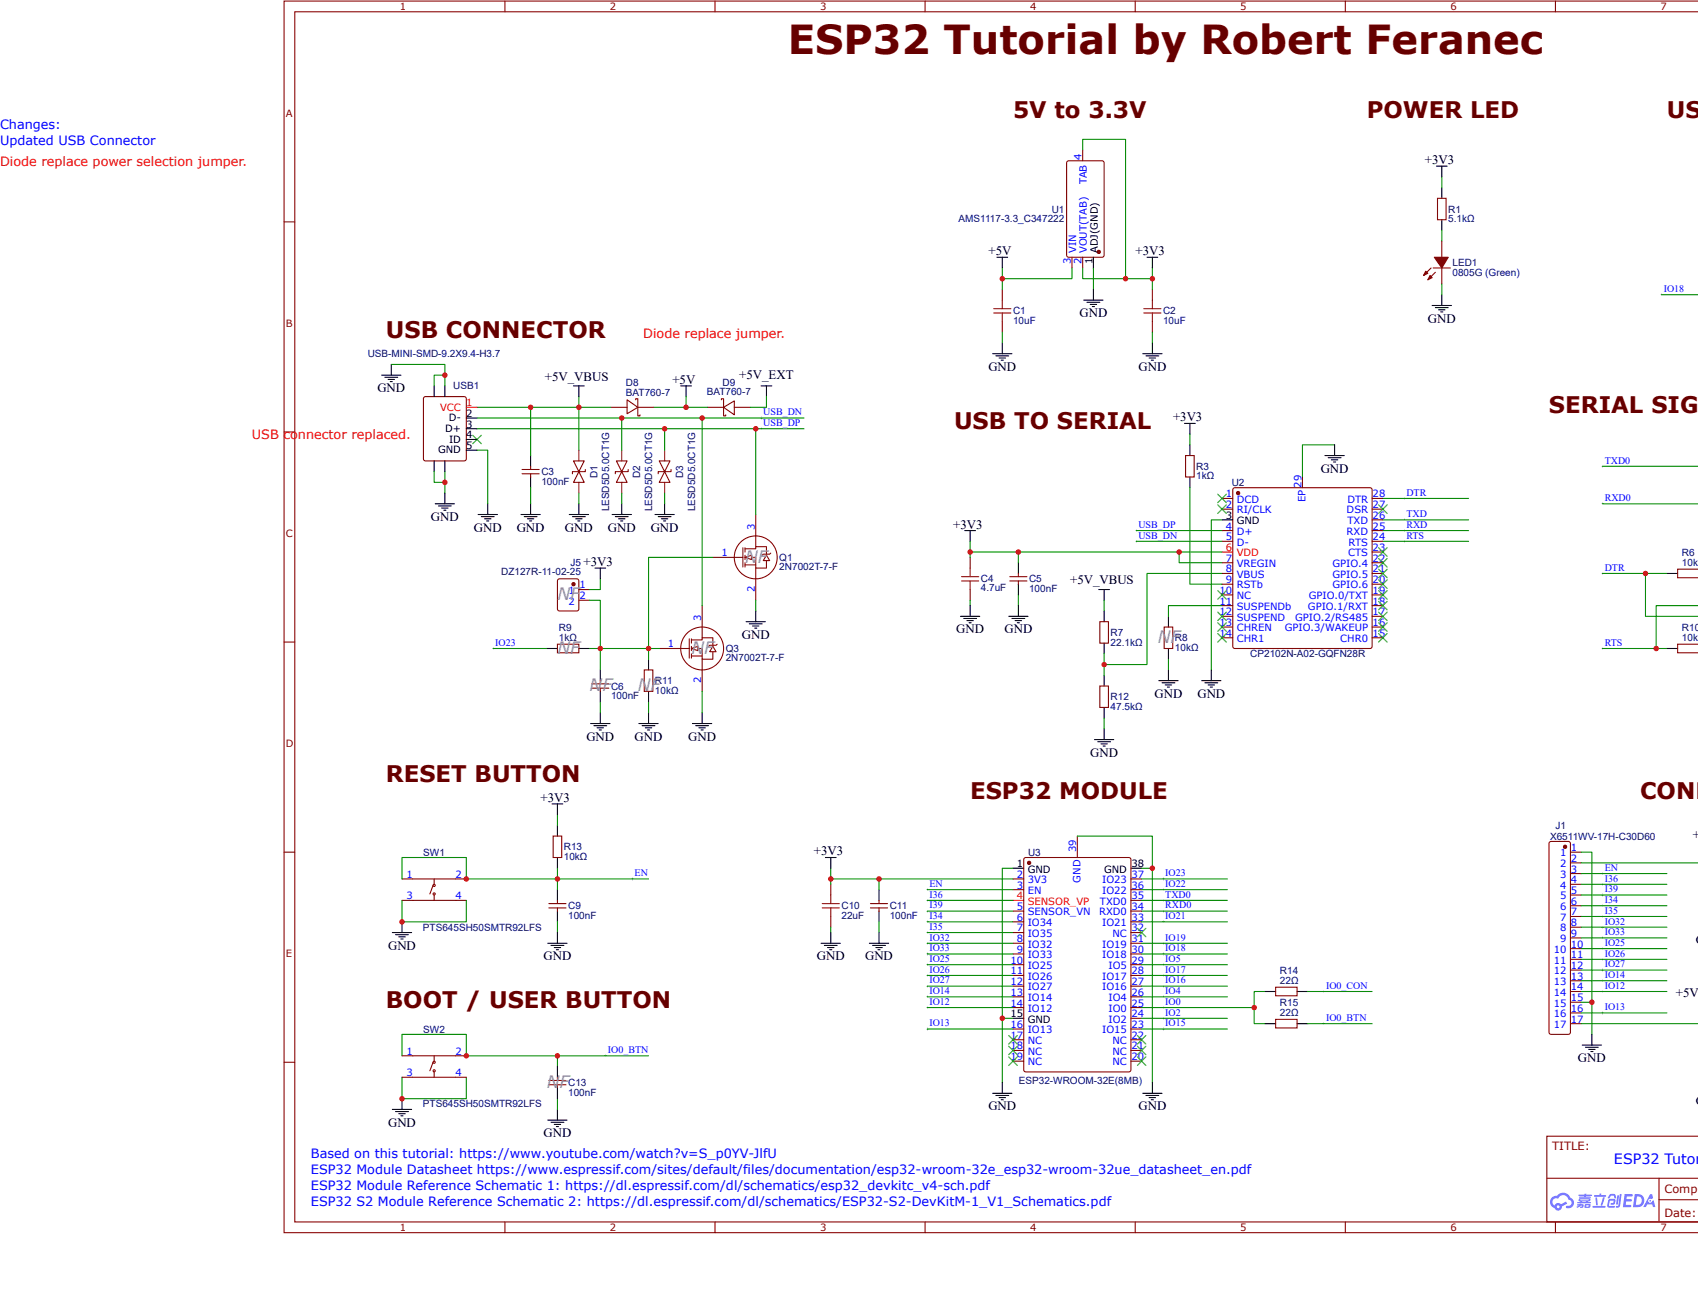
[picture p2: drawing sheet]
<svg xmlns="http://www.w3.org/2000/svg" width="279mm" height="216mm" viewBox="0 0 279 216" stroke-linecap="round" stroke-linejoin="round" font-family="sans-serif">
<g fill="none" stroke="#800" stroke-width=".18">
<path d="M83.1 .2v1.7M117.7 .2v1.7M152.2 .2v1.7M186.8 .2v1.7M221.4 .2v1.7M255.9 .2v1.7M279.4 1.9h-230.9v199.2h230.9h-24.9v-14.1h24.9M279.4 .2h-232.7v202.6h232.7M46.7 36.5h1.8M46.7 71.1h1.8M46.7 105.7h1.8M46.7 140.2h1.8"/>
<path d="M46.7 174.8h1.8M254.5 193.9h24.9M273 197.4h6.4M273 193.9v7.1M83.1 201.1v1.7M117.7 201.1v1.7M152.2 201.1v1.7M186.8 201.1v1.7M221.4 201.1v1.7M255.9 201.1v1.7"/>
</g>
<g fill="#58f">
<path d="M267.3 196.5l1.3 .1 .1 .1-.2 .2h-.8l-.1 .4h.8l.1 .2-.2 .2h-.7l-.1 .6h.7h.2v.3h-1.4z"/>
<path d="M271.5 196.5h.4l.1 .7-.3 .1a.34 .34 0 0 0-.5 .1 .34 .34 0 0 0 .2 .5 .34 .34 0 0 0 .5-.3l.2-.1 .3 1.1h-.4l-.1-.4h-.8l-.3 .4h-.4z"/>
<path d="M266.1 196.7h.3l-.2 1.4-.1 .1-.2-.1z"/>
<path d="M266.5 196.5h.3l-.2 1.9a.4 .4 0 0 1-.3 .3 .4 .4 0 0 1-.4-.1l.4-.2z"/>
<path d="M264.9 196.6l.3-.1h.5l.2 .6-.2 .1-.2-.5-.5 .1a.37 .37 0 0 1-.4 .4l-.1-.1z"/>
<path d="M264.7 197.4l.9-.1a.53 .53 0 0 1 .2 .7 .53 .53 0 0 1-.7 .2l-.1-.1 .1-.1 .4-.1v-.3h-.6l-.2 .8 1 .1v.2h-.9l-.3-.1v-.2z"/>
<path d="M262.1 198.4h2l.1 .2-.2 .1h-1.9z"/>
<path d="M263.8 197h.3a1.99 1.99 0 0 1-.6 1.4l-.1-.1z"/>
<path d="M262.5 197.1h.3l.1 1.1-.1 .2-.2-.1z"/>
<path d="M262.3 196.7h.9v-.3h.3v.3h.7l.1 .1-.2 .1h-1.7z"/>
<path d="M259.5 198.2h.4l.1-.1 .4 .1a.34 .34 0 0 1 .1 .5l-.5 .1v-.2l.3-.1v-.1h-.2l-.6 .4-.1-.2 .4-.2h-.3z"/>
<path d="M259.8 196.6h.9v-.1l.3-.1v.2h.9l.1 .1-1 .1v.1h.7l.1 .1-.1 .1h-1.8v-.2h.8v-.1h-.9z"/>
<path d="M269 196.5l-.3 2.2h.7a1.08 1.08 0 0 0 1.2-1.1 1.08 1.08 0 0 0-1.3-1.1zM269.3 196.9a.72 .72 0 0 1 .8 .8 .72 .72 0 0 1-.9 .6z"/>
<path d="M259.8 197.2v.4l.2 .1 .1 .1h-.6l.1 .2h2.2l-.1-.2h-.4l.1-.1a.32 .32 0 0 0 .3-.5zM260.1 197.4h1.3l-.1 .1h-1.2zM260.3 197.7h.7l-.1 .1h-.5z"/>
<path d="M260.8 198.2l-.1 .5 .7 .1a.41 .41 0 0 0 .3-.6zM261 198.3h.4v.3h-.4z"/>
<path d="M255.3 197.1a1.02 1.02 0 0 0 .5 1.7 .62 .62 0 0 0 .7 .4 .62 .62 0 0 0 .5-.7l.9-.4-.2-.4-.8 .5-.2-.1a.62 .62 0 0 0-.9 .3 .63 .63 0 0 1-.3-.9 .63 .63 0 0 1 .9-.2 .9 .9 0 0 1 .9-.6 .9 .9 0 0 1 .8 .7 .52 .52 0 0 1 .5 .7 .52 .52 0 0 1-.8 .3l-.1 .2a.83 .83 0 0 0 1 .1 .83 .83 0 0 0 .3-1l-.2-.3-.4-.3a1.32 1.32 0 0 0-2.3-.3h-.3zM256.1 198.6a.25 .25 0 0 1 .5 0 .25 .25 0 0 1-.5 0z"/>
<circle cx="271.5" cy="197.6" r=".13"/>
</g>
<g fill="none" stroke="#800" stroke-width=".18">
<path d="M177.3 137.6v3.5M166.7 144.6h1.8M166.7 146.4h1.8M166.7 149.9h1.8M166.7 151.7h1.8M166.7 153.5h1.8M166.7 155.2h1.8M166.7 157h1.8M166.7 158.7h1.8M186.1 144.6h1.8M186.1 146.4h1.8M186.1 148.2h1.8"/>
<path d="M186.1 149.9h1.8M186.1 151.7h1.8M186.1 153.5h1.8M186.1 155.2h1.8M186.1 157h1.8M186.1 158.7h1.8M166.7 160.5h1.8M166.7 162.3h1.8M166.7 164h1.8M166.7 165.8h1.8M166.7 169.3h1.8M166.7 171.1h1.8"/>
<path d="M166.7 172.9h1.8M166.7 174.6h1.8M186.1 160.5h1.8M186.1 162.3h1.8M186.1 164h1.8M186.1 165.8h1.8M186.1 167.6h1.8M186.1 169.3h1.8M186.1 171.1h1.8M186.1 172.9h1.8M186.1 174.6h1.8"/>
</g>
<path d="M166.7 142.9h1.8M186.1 142.9h1.8M166.7 167.6h1.8" fill="none" stroke="#000" stroke-width=".18"/>
<path d="M166.7 148.2h1.8" fill="none" stroke="#f00" stroke-width=".18"/>
<circle cx="169.3" cy="142" r=".26" fill="#800"/>
<g fill="none" stroke="#800" stroke-width=".18">
<path d="M203 80.4l.2-.1h22.2l.3 .1 .1 .2v25.8l-.1 .2-.3 .1h-22.2l-.2-.1-.2-.2v-25.8zM168.6 141.2l.2-.1h16.9l.4 .2v34.7l-.2 .4h-17.1l-.3-.2v-34.7z"/>
<circle cx="169.3" cy="142" r=".26"/>
</g>
<circle cx="203.7" cy="81.1" r=".26" fill="#800"/>
<g fill="none" stroke="#800" stroke-width=".18">
<path d="M175.6 26.6l.3-.1h5.4l.4 .2v15.3l-.2 .3h-5.6l-.4-.2v-15.3zM214.3 78.5v1.8M201.1 82h1.7M201.1 83.8h1.7M201.1 87.3h1.7M201.1 89.1h1.7M201.1 92.6h1.7M201.1 94.4h1.7M201.1 96.1h1.7M201.1 97.9h1.7M201.1 99.7h1.7M225.8 82h1.7"/>
<path d="M225.8 83.8h1.7M225.8 87.3h1.7M225.8 89.1h1.7M225.8 92.6h1.7M225.8 94.4h1.7M225.8 96.1h1.7M225.8 97.9h1.7M225.8 99.7h1.7M225.8 90.8h1.7M225.8 85.5h1.7M201.1 101.4h1.7M201.1 103.2h1.7"/>
<path d="M201.1 105h1.7M225.8 101.4h1.7M225.8 103.2h1.7M225.8 105h1.7"/>
<circle cx="203.7" cy="81.1" r=".26"/>
</g>
<path d="M201.1 85.5h1.7" fill="none" stroke="#000" stroke-width=".18"/>
<path d="M201.1 90.8h1.7" fill="none" stroke="#f00" stroke-width=".18"/>
<circle cx="180.8" cy="41.5" r=".26" fill="#800"/>
<g fill="none" stroke="#800" stroke-width=".18">
<path d="M178.2 24.7v1.8M236.5 32.6h1.4v3.6h-1.4zM164.9 47.6v1.8M164.9 52.9v1.8M176.4 42.3v1.8M178.2 42.3v1.8M189.6 47.6v1.8M189.6 52.9v1.8M94.4 75.8h1.7l-.9 1.8zM95.2 77.6l.9 1.8h-1.7zM96.3 77.3v.3h-2.1v.4M101.4 75.8h1.8l-.9 1.8z"/>
<path d="M102.3 77.6l.9 1.8h-1.8zM103.4 77.3v.3h-2.2v.4M108.5 75.8h1.7l-.8 1.8zM109.4 77.6l.8 1.8h-1.7zM110.4 77.3v.3h-2.1v.4M195.1 75h1.4v3.5h-1.4zM159.6 91.7v1.8M159.6 97v1.8M166.2 95.6h2.8M166.2 94.9h2.8M167.6 94.4v.5M167.6 95.6v.5"/>
<path d="M279.4 93.7h-3.4v1.4h3.4M181 102.3h1.4v3.5h-1.4zM181 112.9h1.4v3.5h-1.4zM191.6 103.2h1.4v3.5h-1.4zM279.4 106h-3.4v1.4h3.4M91 137.6h1.4v3.5h-1.4zM66.1 148.2h10.6M66.1 144.6h10.6M71.3 145.7l-.6 1.4M71.4 144.6v.9M71.4 147.3v.9M90.3 149.4h2.8"/>
<path d="M90.3 148.7h2.8M91.7 148.2v.5M91.7 149.4v.5M136.7 145.5v1.8M136.7 150.8v1.8M143.2 149.4h2.8M143.2 148.7h2.8M144.6 148.2v.5M144.6 149.4v.5"/>
<circle cx="180.8" cy="41.5" r=".26"/>
<circle cx="71.4" cy="147.1" r=".18"/>
<circle cx="71.4" cy="145.7" r=".18"/>
</g>
<g fill="none" stroke="#000" stroke-width=".18">
<path d="M237.2 30.9v1.7M237.2 36.2v1.7M179.9 42.3v1.8M195.8 73.2v1.8M195.8 78.5v1.8M167.6 92.6v1.8M167.6 96.1v1.8M274.3 94.4h1.7M181.7 100.5v1.8M181.7 105.8v1.8M181.7 111.1v1.8M181.7 116.4v1.8"/>
<path d="M192.3 101.4v1.8M192.3 106.7v1.8M274.3 106.7h1.7M91.7 135.8v1.8M91.7 141.1v1.8M91.7 146.4v1.8M91.7 149.9v1.8M144.6 146.4v1.8M144.6 149.9v1.8"/>
</g>
<path d="M95.2 74.1v1.7M95.2 79.4v1.7M102.3 74.1v1.7M102.3 79.4v1.7M109.4 74.1v1.7M109.4 79.4v1.7" fill="none" stroke="#8d2323" stroke-width=".18"/>
<g fill="none" stroke="#a00000" stroke-width=".18">
<path d="M163.5 51.5h2.8M163.5 50.8h2.8M164.9 49.4v1.4M164.9 51.5v1.4M188.2 51.5h2.8M188.2 50.8h2.8M189.6 49.4v1.4M189.6 51.5v1.4M158.2 95.6h2.8M158.2 94.9h2.8M159.6 93.5v1.4M159.6 95.6v1.4"/>
<path d="M135.3 149.4h2.8M135.3 148.7h2.8M136.7 147.3v1.4M136.7 149.4v1.4"/>
</g>
<path d="M235.3 45.3l.4 .4-.8 .3z" fill="#800"/>
<path d="M235.3 45.3l.4 .4-.8 .3z" fill="none" stroke="#800" stroke-width=".18"/>
<path d="M234.6 44.6l.3 .4-.7 .3z" fill="#800"/>
<path d="M237.2 39.7v2.6M234.6 44.6l.3 .4-.7 .3zM235.5 44.1l-1.3 1.2M235.8 44.1h2.9M236.2 44.8l-1.3 1.2M237.2 44.1v2.6" fill="none" stroke="#800" stroke-width=".18"/>
<path d="M236 42.3h2.3l-1.1 1.8z" fill="#800"/>
<g fill="none" stroke="#800" stroke-width=".18">
<path d="M236 42.3h2.3l-1.1 1.8zM85.9 78h2.8M85.9 77.3h2.8M87.3 76.7v.6M87.3 78v.5M255 138.6l.2-.1h2.9l.3 .2v31.2l-.3 .3h-2.9l-.3-.3v-31.1zM66.1 177.3h10.6M66.1 173.7h10.6M71.3 174.8l-.6 1.4M71.4 173.7v.9M71.4 176.4v.9M90.3 178.5h2.8"/>
<path d="M90.3 177.8h2.8M91.7 177.3v.5M91.7 178.5v.5M209.9 162.5h3.5v1.4h-3.5zM209.9 167.7h3.5v1.5h-3.5z"/>
<circle cx="71.4" cy="176.2" r=".18"/>
<circle cx="71.4" cy="174.8" r=".18"/>
</g>
<g fill="none" stroke="#080" stroke-width=".18">
<path d="M178.2 24.7v-1.8h7v23M237.2 29.1v1.8M237.2 37.9v1.8M164.9 44.1v1.8h11.5v-1.8M164.9 45.9v1.7M164.9 54.7v1.7M178.2 44.1v1.8h11.4v-1.8M179.9 44.1v3.5M189.6 45.9v1.7M189.6 54.7v1.7M237.2 46.7v1.8M73.2 77.6v3.5"/>
<path d="M78.5 67h16.7v7.1M78.5 74.1h1.8v8.8M78.5 68.8h53.8M78.5 70.6h53.8M87.3 67v8M95.2 65.3v1.7M102.3 68.8v5.3M109.4 70.6v3.5M195.8 71.4v1.8M219.6 73.2h-5.3v5.3M263.7 76.7h15.7M87.3 80.3v2.6"/>
<path d="M95.2 81.1v1.8M102.3 81.1v1.8M109.4 81.1v1.8M159.6 89.1v1.7M159.6 98.8v.9M167.6 90.8v1.8M167.6 97.9v1.8M181.7 98.8v1.7M187 89.1h14.1M187 87.3h14.1M194 90.8v1.8h7.1M195.8 80.3v15.8h5.3"/>
<path d="M201.1 85.5h-1.8v24.7M201.1 99.7h-8.8v1.7M201.1 94.4h-12.4v15h-7M201.1 90.8h-41.5v.9M227.5 89.1h14.2M227.5 87.3h14.2M227.5 82h14.2M227.5 85.5h14.2M263.7 94.4h7.1M263.7 82.9h15.7M274.3 94.4h-3.5v7h8.6M279.4 99.7h-6.9v7h1.8"/>
<path d="M181.7 107.6v3.5M181.7 118.2v1.7M192.3 108.5v1.7M263.7 106.7h8.8M91.7 134.1v1.7M177.3 137.6h12.3v5.3M66.1 144.6v-3.5h10.6v3.5h30M66.1 148.2v3.5h10.6v-3.5M91.7 142.9v3.5M91.7 151.7v1.8M136.7 142.9v1.7M136.7 152.6v.9"/>
<path d="M144.6 144.6v1.8M144.6 151.7v1.8M152.6 146.4h14.1M152.6 148.2h14.1M152.6 149.9h14.1M152.6 151.7h14.1M152.6 158.7h14.1M152.6 157h14.1M152.6 155.2h14.1M152.6 153.5h14.1M166.7 144.6h-30v.9M166.7 142.9h-1.8v35.3"/>
<path d="M187.9 142.9h1.7v35.3M187.9 146.4h14.1M187.9 148.2h14.1M187.9 149.9h14.1M187.9 151.7h14.1M187.9 158.7h14.1M187.9 157h14.1M187.9 155.2h14.1M187.9 144.6h14.1M66.1 177.3v3.5h10.6v-3.5M66.1 173.7v-3.5h10.6v3.5h30M91.7 173.7v1.8"/>
<path d="M152.6 165.8h14.1M152.6 164h14.1M152.6 162.3h14.1M152.6 160.5h14.1M152.6 169.3h14.1M164.9 167.6h1.8M187.9 167.6h14.1M187.9 165.8h18.5M187.9 164h14.1M187.9 162.3h14.1M187.9 160.5h14.1M187.9 169.3h14.1"/>
<path d="M208.1 163.2h-1.7v5.3h1.7M215.2 163.2h10.6M215.2 168.5h10.6M91.7 180.8v1.8"/>
</g>
<g fill="none" stroke="#000" stroke-width=".18">
<path d="M236.4 27.3h1.7M237.2 27.3v1.8M64.4 60v1.7M163.3 58.2h3.2M163.9 58.6h2.1M164 42.3h1.8M164.4 58.9h1.1M164.7 59.3h.4M164.9 42.3v1.8M164.9 56.4v1.8M178.3 49.4h3.2M178.9 49.7h2.1"/>
<path d="M179.4 50.1h1M179.7 50.4h.4M179.9 47.6v1.8M188 58.2h3.2M188.6 58.6h2.1M188.7 42.3h1.8M189.1 58.9h1M189.4 59.3h.4M189.6 42.3v1.8M189.6 56.4v1.8M235.7 50.3h3.1M236.2 50.6h2.1"/>
<path d="M236.7 51h1.1M237.1 51.3h.3M237.2 48.5v1.8M62.8 61.7h3.2M63.3 62.1h2.1M63.9 62.4h1M64.2 62.8h.4M87.3 75v1.7M87.3 78.5v1.8M94.4 63.5h1.7M95.2 63.5v1.8M194.9 69.7h1.8"/>
<path d="M195.8 69.7v1.7M218 75h3.2M218.5 75.3h2.2M219.1 75.7h1M219.4 76h.4M219.6 73.2v1.8M71.6 82.9h3.2M72.1 83.3h2.2M72.7 83.6h1M73 84h.4M73.2 81.1v1.8M78.7 84.7h3.1"/>
<path d="M79.2 85h2.1M79.7 85.4h1.1M80.1 85.7h.3M80.3 82.9v1.8M85.7 84.7h3.2M86.3 85h2.1M86.8 85.4h1M87.1 85.7h.4M87.3 82.9v1.8M93.7 84.7h3.1M94.2 85h2.1M94.7 85.4h1.1"/>
<path d="M95.1 85.7h.3M95.2 82.9v1.8M100.7 84.7h3.2M101.2 85h2.2M101.8 85.4h1M102.1 85.7h.4M102.3 82.9v1.8M107.8 84.7h3.1M108.3 85h2.1M108.8 85.4h1.1M109.2 85.7h.3M109.4 82.9v1.8"/>
<path d="M158.7 87.3h1.8M159.6 87.3v1.8M159.6 99.7v1.7M167.6 99.7v1.7M180.8 97h1.8M181.7 97v1.8M158 101.4h3.2M158.6 101.8h2.1M159.1 102.1h1.1M159.5 102.5h.3M166 101.4h3.2M166.5 101.8h2.1"/>
<path d="M167 102.1h1.1M167.4 102.5h.3M181.7 119.9v1.8M190.7 112h3.2M191.2 112.4h2.1M191.7 112.7h1.1M192.1 113.1h.3M192.3 110.2v1.8M197.7 112h3.2M198.3 112.4h2.1M198.8 112.7h1M199.1 113.1h.4"/>
<path d="M199.3 110.2v1.8M90.8 132.3h1.8M91.7 132.3v1.8M180.1 121.7h3.2M180.6 122.1h2.1M181.2 122.4h1M181.5 122.8h.4M64.6 153.5h3.1M65.1 153.8h2.1M65.6 154.2h1.1M66 154.5h.3M66.1 151.7v1.8"/>
<path d="M90.1 155.2h3.2M90.7 155.6h2.1M91.2 155.9h1.1M91.5 156.3h.4M91.7 153.5v1.7M135.1 155.2h3.2M135.6 155.6h2.2M135.8 141.1h1.8M136.2 155.9h1M136.5 156.3h.4M136.7 141.1v1.8M136.7 153.5v1.7"/>
<path d="M143.1 155.2h3.1M143.6 155.6h2.1M144.1 155.9h1.1M144.5 156.3h.3M144.6 153.5v1.7M91.7 175.5v1.8M91.7 179v1.8M163.3 179.9h3.2M164.9 178.2v1.7M188 179.9h3.2M189.6 178.2v1.7M208.1 163.2h1.8"/>
<path d="M208.1 168.5h1.8M213.4 163.2h1.8M213.4 168.5h1.8M64.6 182.6h3.1M65.1 182.9h2.1M65.6 183.3h1.1M66 183.6h.3M66.1 180.8v1.8M90.1 184.3h3.2M90.7 184.7h2.1M91.2 185h1.1M91.5 185.4h.4"/>
<path d="M91.7 182.6v1.7M163.9 180.3h2.1M164.4 180.6h1.1M164.7 181h.4M188.6 180.3h2.1M189.1 180.6h1M189.4 181h.4"/>
</g>
<g fill="#000">
<path d="M125.2 70.4v.3zM125.1 70.6h.3z"/>
<path d="M125.2 68.6v.4zM125.1 68.8h.3z"/>
<path d="M263.7 76.6v.3zM263.5 76.7h.4z"/>
<path d="M187 87.1v.4zM186.8 87.3h.3z"/>
<path d="M187 88.9v.4zM186.8 89.1h.3z"/>
<path d="M231.1 81.8v.4zM230.9 82h.3z"/>
<path d="M231.1 85.4v.3zM230.9 85.5h.3z"/>
<path d="M231.1 87.1v.4zM230.9 87.3h.3z"/>
<path d="M231.1 88.9v.4zM230.9 89.1h.3z"/>
<path d="M263.7 94.2v.3zM263.5 94.4h.4z"/>
<path d="M263.7 82.7v.4zM263.5 82.9h.4z"/>
<path d="M263.7 106.5v.4zM263.5 106.7h.4z"/>
<path d="M104.1 144.5v.3zM103.9 144.6h.3z"/>
<path d="M152.6 146.2v.4zM152.4 146.4h.4z"/>
<path d="M152.6 158.6v.3zM152.4 158.7h.4z"/>
<path d="M152.6 155v.4zM152.4 155.2h.4z"/>
<path d="M152.6 156.8v.4zM152.4 157h.4z"/>
<path d="M152.6 151.5v.4zM152.4 151.7h.4z"/>
<path d="M152.6 153.3v.3zM152.4 153.5h.4z"/>
<path d="M152.6 148v.3zM152.4 148.2h.4z"/>
<path d="M152.6 149.8v.3zM152.4 149.9h.4z"/>
<path d="M191.4 156.8v.4zM191.2 157h.4z"/>
<path d="M191.4 155v.4zM191.2 155.2h.4z"/>
<path d="M191.4 151.5v.4zM191.2 151.7h.4z"/>
<path d="M191.4 146.2v.4zM191.2 146.4h.4z"/>
<path d="M191.4 144.5v.3zM191.2 144.6h.4z"/>
<path d="M191.4 158.6v.3zM191.2 158.7h.4z"/>
<path d="M191.4 148v.3zM191.2 148.2h.4z"/>
<path d="M191.4 149.8v.3zM191.2 149.9h.4z"/>
<path d="M99.7 173.6v.3zM99.5 173.7h.3z"/>
<path d="M152.6 165.6v.4zM152.4 165.8h.4z"/>
<path d="M152.6 169.2v.3zM152.4 169.3h.4z"/>
<path d="M152.6 163.9v.3zM152.4 164h.4z"/>
<path d="M152.6 160.3v.4zM152.4 160.5h.4z"/>
<path d="M152.6 162.1v.4zM152.4 162.3h.4z"/>
<path d="M191.4 169.2v.3zM191.2 169.3h.4z"/>
<path d="M191.4 162.1v.4zM191.2 162.3h.4z"/>
<path d="M191.4 160.3v.4zM191.2 160.5h.4z"/>
<path d="M191.4 165.6v.4zM191.2 165.8h.4z"/>
<path d="M191.4 167.4v.3zM191.2 167.6h.4z"/>
<path d="M191.4 163.9v.3zM191.2 164h.4z"/>
<path d="M217.8 163v.3zM217.7 163.2h.3z"/>
<path d="M217.8 168.3v.3zM217.7 168.5h.3z"/>
</g>
<circle cx="257.5" cy="139.3" r=".26" fill="#800"/>
<g fill="none" stroke="#800" stroke-width=".18">
<path d="M117.3 91.7h4.9M122.2 90.1v3.2M122.6 90.3h1.8v-.3h1.7v1.2M122.6 91.7h1.8v1.8h1.7v-1.2M122.6 93h1.8M122.6 90.1v.7M122.6 91.4v.7M122.6 92.6v.7M124.4 84.7v5.3M124.4 93.5v5.3M258.4 140.2h1.8M258.4 142h1.8"/>
<path d="M258.4 143.8h1.8M258.4 145.5h1.8M258.4 147.3h1.8M258.4 149h1.8M258.4 150.8h1.8M258.4 152.6h1.8M258.4 154.3h1.8M258.4 156.1h1.8M258.4 157.9h1.8M258.4 159.6h1.8M258.4 161.4h1.8M258.4 163.2h1.8"/>
<path d="M258.4 164.9h1.8M258.4 166.7h1.8M258.4 168.5h1.8"/>
<circle cx="124.4" cy="91.7" r="3.5"/>
<circle cx="257.5" cy="139.3" r=".26"/>
</g>
<g fill="#000">
<path d="M273.4 48.3v.4zM273.2 48.5h.4z"/>
<path d="M263.7 147.1v.4zM263.5 147.3h.4z"/>
<path d="M263.7 145.3v.4zM263.5 145.5h.4z"/>
<path d="M263.7 150.6v.4zM263.5 150.8h.4z"/>
<path d="M263.7 148.9v.3zM263.5 149h.4z"/>
<path d="M263.7 154.2v.3zM263.5 154.3h.4z"/>
<path d="M263.7 152.4v.4zM263.5 152.6h.4z"/>
<path d="M263.7 159.5v.3zM263.5 159.6h.4z"/>
<path d="M263.7 157.7v.3zM263.5 157.9h.4z"/>
<path d="M263.7 155.9v.4zM263.5 156.1h.4z"/>
<path d="M263.7 143.6v.3zM263.5 143.8h.4z"/>
<path d="M263.7 161.2v.4zM263.5 161.4h.4z"/>
<path d="M263.7 166.5v.4zM263.5 166.7h.4z"/>
<path d="M263.7 163v.3zM263.5 163.2h.4z"/>
</g>
<g fill="none" stroke="#080" stroke-width=".18">
<path d="M273.4 48.5h6M260.2 140.2h1.7v30M260.2 157.9h14.1M260.2 159.6h14.1M260.2 150.8h14.1M260.2 152.6h14.1M260.2 154.3h14.1M260.2 156.1h14.1M260.2 149h14.1M260.2 147.3h14.1M260.2 145.5h14.1M260.2 143.8h14.1"/>
<path d="M260.2 142h19.2M260.2 166.7h14.1M260.2 161.4h14.1M260.2 163.2h14.1M260.2 164.9h1.7M260.2 168.5h19.2"/>
</g>
<path d="M260.3 172h3.2M260.9 172.3h2.1M261.4 172.7h1.1M261.8 173h.3M261.9 170.2v1.8" fill="none" stroke="#000" stroke-width=".18"/>
<path d="M122.6 91.7l1-.3v.7z" fill="#fefefe"/>
<path d="M122.6 91.7l1-.3v.7z" fill="none" stroke="#800" stroke-width=".18"/>
<path d="M126.1 91.4l.5 .9h-1z" fill="#fefefe"/>
<g fill="none" stroke="#800" stroke-width=".18">
<path d="M115.5 99.7v5.3M126.1 91.4l.5 .9h-1zM126.8 91l-.2 .2h-1l-.2 .2M108.5 106.7h4.9M113.4 105.1v3.2M113.8 105.3h1.7v-.3h1.8v1.2M113.8 106.7h1.7v1.8h1.8v-1.3M113.8 107.9h1.7M113.8 105.1v.7M113.8 106.4v.7M113.8 107.6v.7M115.5 108.5v5.3"/>
<circle cx="115.5" cy="106.7" r="3.5"/>
</g>
<path d="M113.8 106.7l1-.3v.7z" fill="#fefefe"/>
<path d="M113.8 106.7l1-.3v.7z" fill="none" stroke="#800" stroke-width=".18"/>
<path d="M117.3 106.4l.5 .8h-1z" fill="#fefefe"/>
<path d="M91.8 95.4l.3-.2h2.8l.3 .2v4.8l-.1 .3h-3l-.3-.1-.1-4.8zM91.7 106h3.5v1.4h-3.5zM97.4 113.2h2.8M97.4 112.5h2.8M98.8 112v.5M98.8 113.2v.6M106 110.2h1.4v3.6h-1.4zM117.3 106.4l.5 .8h-1zM118 106l-.2 .2h-1l-.2 .2" fill="none" stroke="#800" stroke-width=".18"/>
<path d="M115.5 68.8v30.9M124.4 70.6v14.1M117.3 91.7h-10.6v15h1.8M124.4 98.8v1.7M81.1 106.7h8.9M97 106.7h1.8M98.8 115.5v1.8M106.7 108.5v-1.8h-7.9v3.5M106.7 115.5v1.8M115.5 113.8v3.5" fill="none" stroke="#080" stroke-width=".18"/>
<g fill="none" stroke="#000" stroke-width=".18">
<path d="M90 106.7h1.7M95.2 106.7h1.8M97.2 119.1h3.2M97.7 119.4h2.1M98.2 119.8h1.1M98.8 110.2v1.8M98.8 113.8v1.7M98.8 117.3v1.8M105.1 119.1h3.2M105.7 119.4h2.1M106.2 119.8h1M106.7 108.5v1.7"/>
<path d="M106.7 113.8v1.7M106.7 117.3v1.8M113.9 119.1h3.2M114.5 119.4h2.1M115 119.8h1.1M115.5 117.3v1.8M122.8 102.3h3.1M123.3 102.7h2.1M123.8 103h1.1M124.2 103.4h.3M124.4 100.5v1.8M98.6 120.1h.4"/>
<path d="M106.5 120.1h.4M115.4 120.1h.3"/>
</g>
<path d="M81.1 106.5v.4zM81 106.7h.3z" fill="#000"/>
<circle cx="94.4" cy="96.1" r=".26" fill="#800"/>
<g fill="none" stroke="#800" stroke-width=".18">
<path d="M69.8 65.4l.2-.1h6.4l.3 .1v10.1l-.1 .3h-6.6l-.3-.1v-10.1zM100.5 67h2.7M103.2 65.8l1.8 1.2-1.8 1.1zM104.6 65.8v-.2h.4v2.8h.3v-.1M105 67h2.6M116.4 67h2.7M118.7 65.8v-.2h.4v2.8h.3v-.1M119.1 67l1.7-1v2.3zM120.8 67h2.7M95.2 97h1.8M95.2 98.8h1.8"/>
<circle cx="94.4" cy="96.1" r=".26"/>
</g>
<path d="M64.4 60h8.8v3.5M71.4 77.6v1.8h1.8M73.2 61.7h-1.8v1.8M95.2 67h5.3M107.6 67h8.8M112.9 65.3v1.7M126.1 65.3v1.7h-2.6M97 98.8h1.8v7.9M98.8 95.2v1.8h-1.8" fill="none" stroke="#080" stroke-width=".18"/>
<g fill="none" stroke="#000" stroke-width=".18">
<path d="M71.4 63.5v1.8M71.4 75.8v1.8M73.2 63.5v1.8M73.2 75.8v1.8M76.7 68.8h1.8M76.7 70.6h1.8M76.7 72.3h1.8M76.7 74.1h1.8M112 63.5h1.8M112.9 63.5v1.8M125.2 63.5h1.8M126.1 63.5v1.8"/>
<path d="M97.9 93.5h1.8M98.8 93.5v1.7"/>
</g>
<g fill="#000">
<path d="M77.8 71.6l1.4 1.4zM79.2 71.6l-1.4 1.4z"/>
<path d="M200.4 81.3l1.4 1.4zM201.8 81.3l-1.4 1.4z"/>
<path d="M200.4 83.1l1.4 1.4zM201.8 83.1l-1.4 1.4z"/>
<path d="M200.4 97.2l1.4 1.4zM201.8 97.2l-1.4 1.4z"/>
<path d="M226.8 99l1.4 1.4zM228.2 99l-1.4 1.4z"/>
<path d="M226.8 97.2l1.4 1.4zM228.2 97.2l-1.4 1.4z"/>
<path d="M226.8 95.4l1.4 1.4zM228.2 95.4l-1.4 1.4z"/>
<path d="M226.8 93.7l1.4 1.4zM228.2 93.7l-1.4 1.4z"/>
<path d="M226.8 91.9l1.4 1.4zM228.2 91.9l-1.4 1.4z"/>
<path d="M226.8 90.1l1.4 1.4zM228.2 90.1l-1.4 1.4z"/>
<path d="M226.8 83.1l1.4 1.4zM228.2 83.1l-1.4 1.4z"/>
<path d="M200.4 100.7l1.4 1.4zM201.8 100.7l-1.4 1.4z"/>
<path d="M200.4 102.5l1.4 1.4zM201.8 102.5l-1.4 1.4z"/>
<path d="M200.4 104.2l1.4 1.5zM201.8 104.2l-1.4 1.5z"/>
<path d="M226.8 104.2l1.4 1.5zM228.2 104.2l-1.4 1.5z"/>
<path d="M226.8 102.5l1.4 1.4zM228.2 102.5l-1.4 1.4z"/>
<path d="M226.8 100.7l1.4 1.4zM228.2 100.7l-1.4 1.4z"/>
<path d="M187.1 152.8l1.5 1.4zM188.6 152.8l-1.5 1.4z"/>
<path d="M166 170.4l1.4 1.4zM167.4 170.4l-1.4 1.4z"/>
<path d="M166 172.2l1.4 1.4zM167.4 172.2l-1.4 1.4z"/>
<path d="M166 173.9l1.4 1.4zM167.4 173.9l-1.4 1.4z"/>
<path d="M187.1 173.9l1.5 1.4zM188.6 173.9l-1.5 1.4z"/>
<path d="M187.1 172.2l1.5 1.4zM188.6 172.2l-1.5 1.4z"/>
<path d="M187.1 170.4l1.5 1.4zM188.6 170.4l-1.5 1.4z"/>
</g>
<g fill="none" stroke="#3c3" stroke-width=".18">
<path d="M77.8 71.6l1.4 1.4M79.2 71.6l-1.4 1.4M200.4 81.3l1.4 1.4M200.4 83.1l1.4 1.4M200.4 97.2l1.4 1.4M201.8 81.3l-1.4 1.4M201.8 83.1l-1.4 1.4M201.8 97.2l-1.4 1.4M226.8 99l1.4 1.4M226.8 97.2l1.4 1.4M226.8 95.4l1.4 1.4M226.8 93.7l1.4 1.4"/>
<path d="M226.8 91.9l1.4 1.4M226.8 90.1l1.4 1.4M226.8 83.1l1.4 1.4M228.2 99l-1.4 1.4M228.2 97.2l-1.4 1.4M228.2 95.4l-1.4 1.4M228.2 93.7l-1.4 1.4M228.2 91.9l-1.4 1.4M228.2 90.1l-1.4 1.4M228.2 83.1l-1.4 1.4M200.4 100.7l1.4 1.4M200.4 102.5l1.4 1.4"/>
<path d="M200.4 104.2l1.4 1.5M201.8 100.7l-1.4 1.4M201.8 102.5l-1.4 1.4M201.8 104.2l-1.4 1.5M226.8 104.2l1.4 1.5M226.8 102.5l1.4 1.4M226.8 100.7l1.4 1.4M228.2 104.2l-1.4 1.5M228.2 102.5l-1.4 1.4M228.2 100.7l-1.4 1.4M187.1 152.8l1.5 1.4M188.6 152.8l-1.5 1.4"/>
<path d="M166 170.4l1.4 1.4M166 172.2l1.4 1.4M166 173.9l1.4 1.4M167.4 170.4l-1.4 1.4M167.4 172.2l-1.4 1.4M167.4 173.9l-1.4 1.4M187.1 173.9l1.5 1.4M187.1 172.2l1.5 1.4M187.1 170.4l1.5 1.4M188.6 173.9l-1.5 1.4M188.6 172.2l-1.5 1.4M188.6 170.4l-1.5 1.4"/>
</g>
<path d="M76.7 67h1.8" fill="none" stroke="#f00" stroke-width=".18"/>
<g fill="#c00">
<circle cx="66.1" cy="151.7" r=".44"/>
<circle cx="76.7" cy="144.6" r=".44"/>
<circle cx="91.7" cy="144.6" r=".44"/>
<circle cx="91.7" cy="173.7" r=".44"/>
<circle cx="76.7" cy="173.7" r=".44"/>
<circle cx="66.1" cy="180.8" r=".44"/>
<circle cx="144.6" cy="144.6" r=".44"/>
<circle cx="136.7" cy="144.6" r=".44"/>
<circle cx="164.9" cy="167.6" r=".44"/>
<circle cx="189.6" cy="142.9" r=".44"/>
<circle cx="181.7" cy="109.4" r=".44"/>
<circle cx="167.6" cy="90.8" r=".44"/>
<circle cx="194" cy="90.8" r=".44"/>
<circle cx="159.6" cy="90.8" r=".44"/>
<circle cx="87.3" cy="67" r=".44"/>
<circle cx="102.3" cy="68.8" r=".44"/>
<circle cx="109.4" cy="70.6" r=".44"/>
<circle cx="270.8" cy="94.4" r=".44"/>
<circle cx="272.5" cy="106.7" r=".44"/>
<circle cx="164.9" cy="45.9" r=".44"/>
<circle cx="189.6" cy="45.9" r=".44"/>
<circle cx="185.2" cy="45.9" r=".44"/>
<circle cx="206.4" cy="165.8" r=".44"/>
<circle cx="261.9" cy="164.9" r=".44"/>
<circle cx="124.4" cy="70.6" r=".44"/>
<circle cx="115.5" cy="68.8" r=".44"/>
<circle cx="106.7" cy="106.7" r=".44"/>
<circle cx="98.8" cy="106.7" r=".44"/>
<circle cx="95.2" cy="67" r=".44"/>
<circle cx="112.9" cy="67" r=".44"/>
<circle cx="73.2" cy="79.4" r=".44"/>
<circle cx="73.2" cy="61.7" r=".44"/>
</g>
<text font-size="6.6" fill="#600" x="129.6" y="8.8">ESP32 Tutorial by Robert Feranec</text>
<g font-size="3.8" fill="#600">
<text x="166.7" y="19.4">5V to 3.3V</text>
<text x="224.9" y="19.4">POWER LED</text>
<text x="274.3" y="19.4">US</text>
<text x="63.5" y="55.6">USB CONNECTOR</text>
<text x="157" y="70.6">USB TO SERIAL</text>
<text x="254.9" y="67.9">SERIAL SIG</text>
<text x="63.5" y="128.8">RESET BUTTON</text>
<text x="159.6" y="131.4">ESP32 MODULE</text>
<text x="269.9" y="131.4">CONN</text>
<text x="63.5" y="165.8">BOOT / USER BUTTON</text>
</g>
<g font-size="2.8" fill="#999">
<text x="122.6" y="92.6">NF</text>
<text x="91.7" y="98.8">NF</text>
<text x="91.7" y="107.6">NF</text>
<text x="113.8" y="107.6">NF</text>
<text x="190.5" y="105.8">NF</text>
<text x="97" y="113.8">NF</text>
<text x="105" y="113.8">NF</text>
<text x="90" y="179">NF</text>
</g>
<text font-size="2.4" fill="#00f" x="265.6" y="191.5">ESP32 Tutor</text>
<g font-size="2.1" fill="#00f">
<text x="0" y="23.8">Updated USB Connector</text>
<text x="0" y="21.2">Changes:</text>
<text x="51.2" y="190.5">Based on this tutorial: https://www.youtube.com/watch?v=S_p0YV-JlfU</text>
<text x="51.2" y="193.1">ESP32 Module Datasheet https://www.espressif.com/sites/default/files/documentation/esp32-wroom-32e_esp32-wroom-32ue_datasheet_en.pdf</text>
<text x="51.2" y="195.8">ESP32 Module Reference Schematic 1: https://dl.espressif.com/dl/schematics/esp32_devkitc_v4-sch.pdf</text>
<text x="51.2" y="198.4">ESP32 S2 Module Reference Schematic 2: https://dl.espressif.com/dl/schematics/ESP32-S2-DevKitM-1_V1_Schematics.pdf</text>
</g>
<g font-size="2.1" fill="#f00">
<text x="0" y="27.3">Diode replace power selection jumper.</text>
<text x="105.8" y="55.6">Diode replace jumper.</text>
<text x="41.5" y="72.3">USB connector replaced.</text>
</g>
<g font-size="2.1">
<text x="234.5" y="27">+3V3</text>
<text x="162.7" y="42">+5V</text>
<text x="186.8" y="42">+3V3</text>
<text x="177.6" y="52.2">GND</text>
<text x="234.9" y="53.1">GND</text>
<text x="62.1" y="64.6">GND</text>
<text x="89.7" y="62.6">+5V_VBUS</text>
<text x="110.6" y="63.2">+5V</text>
<text x="121.6" y="62.4">+5V_EXT</text>
<text x="162.6" y="61">GND</text>
<text x="187.3" y="61">GND</text>
<text x="193" y="69.3">+3V3</text>
<text x="217.3" y="77.8">GND</text>
<text x="70.9" y="85.7">GND</text>
<text x="78" y="87.5">GND</text>
<text x="85" y="87.5">GND</text>
<text x="93" y="87.5">GND</text>
<text x="100" y="87.5">GND</text>
<text x="107.1" y="87.5">GND</text>
<text x="156.9" y="87">+3V3</text>
<text x="96" y="93.1">+3V3</text>
<text x="176.1" y="96.1">+5V_VBUS</text>
<text x="122.1" y="105.1">GND</text>
<text x="157.3" y="104.2">GND</text>
<text x="165.3" y="104.2">GND</text>
<text x="190" y="114.8">GND</text>
<text x="197" y="114.8">GND</text>
<text x="96.5" y="121.9">GND</text>
<text x="104.4" y="121.9">GND</text>
<text x="113.2" y="121.9">GND</text>
<text x="179.4" y="124.5">GND</text>
<text x="88.9" y="132">+3V3</text>
<text x="133.9" y="140.8">+3V3</text>
<text x="278.6" y="138.1">+</text>
<text x="279" y="155.4">G</text>
<text x="63.9" y="156.3">GND</text>
<text x="89.4" y="158">GND</text>
<text x="134.4" y="158">GND</text>
<text x="142.3" y="158">GND</text>
<text x="275.7" y="164.1">+5V</text>
<text x="259.6" y="174.8">GND</text>
<text x="63.9" y="185.4">GND</text>
<text x="162.6" y="182.7">GND</text>
<text x="187.3" y="182.7">GND</text>
<text x="279" y="181.9">G</text>
<text x="89.4" y="187.1">GND</text>
</g>
<g font-size="1.9" fill="#800">
<text x="255.4" y="189.3">TITLE:</text>
<text x="273.9" y="196.4">Comp</text>
<text x="273.9" y="200.2">Date:</text>
</g>
<g font-size="1.6" fill="#800">
<text x="65.8" y="1.7">1</text>
<text x="100.4" y="1.7">2</text>
<text x="134.9" y="1.7">3</text>
<text x="169.5" y="1.7">4</text>
<text x="204.1" y="1.7">5</text>
<text x="238.7" y="1.7">6</text>
<text x="273.2" y="1.7">7</text>
<text x="47" y="19.2">A</text>
<text x="47" y="53.8">B</text>
<text x="47" y="88.4">C</text>
<text x="47" y="122.9">D</text>
<text x="47" y="157.5">E</text>
<text x="65.8" y="202.6">1</text>
<text x="100.4" y="202.6">2</text>
<text x="134.9" y="202.6">3</text>
<text x="169.5" y="202.6">4</text>
<text x="204.1" y="202.6">5</text>
<text x="238.7" y="202.6">6</text>
<text x="273.2" y="202.6">7</text>
</g>
<g font-size="1.6" fill="#00f">
<text x="178" y="26.4" transform="rotate(-90 178 26.4)">4</text>
<text x="178.9" y="30.3" transform="rotate(-90 178.9 30.3)">TAB</text>
<text x="177.1" y="41.7" transform="rotate(-90 177.1 41.7)">VIN</text>
<text x="178.9" y="41.7" transform="rotate(-90 178.9 41.7)">VOUT(TAB)</text>
<text x="176.2" y="43.5" transform="rotate(-90 176.2 43.5)">3</text>
<text x="178" y="43.5" transform="rotate(-90 178 43.5)">2</text>
<text x="273.8" y="48.1">IO18</text>
<text x="125.6" y="70.1">USB_DP</text>
<text x="125.6" y="68.4">USB_DN</text>
<text x="264.1" y="76.3">TXD0</text>
<text x="201.7" y="81.8">1</text>
<text x="201.7" y="83.6">2</text>
<text x="203.5" y="82.7">DCD</text>
<text x="214.1" y="80.3" transform="rotate(-90 214.1 80.3)">29</text>
<text x="214.8" y="82.6" transform="rotate(-90 214.8 82.6)">EP</text>
<text x="221.7" y="82.7">DTR</text>
<text x="225.9" y="83.6">27</text>
<text x="225.9" y="81.8">28</text>
<text x="231.4" y="81.6">DTR</text>
<text x="264.1" y="82.5">RXD0</text>
<text x="124.2" y="87.1" transform="rotate(-90 124.2 87.1)">3</text>
<text x="187.3" y="86.9">USB_DP</text>
<text x="187.3" y="88.6">USB_DN</text>
<text x="201.7" y="87.1">4</text>
<text x="201.7" y="88.9">5</text>
<text x="203.5" y="84.5">RI/CLK</text>
<text x="203.5" y="88">D+</text>
<text x="203.5" y="89.8">D-</text>
<text x="221.6" y="88">RXD</text>
<text x="221.6" y="84.5">DSR</text>
<text x="221.7" y="86.3">TXD</text>
<text x="221.9" y="89.8">RTS</text>
<text x="225.9" y="88.9">24</text>
<text x="225.9" y="87.1">25</text>
<text x="225.9" y="85.4">26</text>
<text x="231.4" y="85.1">TXD</text>
<text x="231.4" y="86.9">RXD</text>
<text x="231.4" y="88.6">RTS</text>
<text x="118.7" y="91.5">1</text>
<text x="201.7" y="92.4">7</text>
<text x="201.7" y="94.2">8</text>
<text x="201.7" y="96">9</text>
<text x="203.5" y="93.3">VREGIN</text>
<text x="203.5" y="95.1">VBUS</text>
<text x="219.2" y="95.1">GPIO.5</text>
<text x="219.2" y="93.3">GPIO.4</text>
<text x="221.8" y="91.5">CTS</text>
<text x="225.9" y="96">20</text>
<text x="225.9" y="94.2">21</text>
<text x="225.9" y="92.4">22</text>
<text x="225.9" y="90.7">23</text>
<text x="264.1" y="93.9">DTR</text>
<text x="93.5" y="97.7">1</text>
<text x="93.5" y="99.5">2</text>
<text x="95.3" y="96.8">1</text>
<text x="95.3" y="98.6">2</text>
<text x="124.2" y="97.4" transform="rotate(-90 124.2 97.4)">2</text>
<text x="200.7" y="97.7">10</text>
<text x="200.7" y="99.5">11</text>
<text x="200.7" y="101.2">12</text>
<text x="203.5" y="96.8">RSTb</text>
<text x="203.5" y="98.6">NC</text>
<text x="203.5" y="100.4">SUSPENDb</text>
<text x="215.2" y="100.4">GPIO.1/RXT</text>
<text x="215.3" y="98.6">GPIO.0/TXT</text>
<text x="219.2" y="96.8">GPIO.6</text>
<text x="225.9" y="101.2">17</text>
<text x="225.9" y="99.5">18</text>
<text x="225.9" y="97.7">19</text>
<text x="81.5" y="106.3">IO23</text>
<text x="109.9" y="106.5">1</text>
<text x="115.4" y="102.1" transform="rotate(-90 115.4 102.1)">3</text>
<text x="200.7" y="103">13</text>
<text x="200.7" y="104.8">14</text>
<text x="203.5" y="102.1">SUSPEND</text>
<text x="203.5" y="103.9">CHREN</text>
<text x="203.5" y="105.7">CHR1</text>
<text x="211.4" y="103.9">GPIO.3/WAKEUP</text>
<text x="213.1" y="102.1">GPIO.2/RS485</text>
<text x="220.5" y="105.7">CHR0</text>
<text x="225.9" y="104.8">15</text>
<text x="225.9" y="103">16</text>
<text x="264.1" y="106.3">RTS</text>
<text x="115.4" y="112.3" transform="rotate(-90 115.4 112.3)">2</text>
<text x="177.1" y="140.2" transform="rotate(-90 177.1 140.2)">39</text>
<text x="256.7" y="140.9">1</text>
<text x="256.7" y="142.7">2</text>
<text x="258.5" y="140.1">1</text>
<text x="258.5" y="141.8">2</text>
<text x="258.5" y="143.6">3</text>
<text x="264.1" y="143.3">EN</text>
<text x="66.9" y="148">3</text>
<text x="66.9" y="144.5">1</text>
<text x="75" y="148">4</text>
<text x="75" y="144.5">2</text>
<text x="104.4" y="144.2">EN</text>
<text x="152.9" y="146">EN</text>
<text x="152.9" y="147.7">I36</text>
<text x="152.9" y="149.5">I39</text>
<text x="167.3" y="149.8">5</text>
<text x="167.3" y="146.2">3</text>
<text x="167.3" y="144.5">2</text>
<text x="169.1" y="147.1">EN</text>
<text x="169.1" y="145.3">3V3</text>
<text x="177.8" y="145.2" transform="rotate(-90 177.8 145.2)">GND</text>
<text x="181" y="148.9">TXD0</text>
<text x="181.4" y="145.3">IO23</text>
<text x="181.4" y="147.1">IO22</text>
<text x="186.2" y="144.5">37</text>
<text x="186.2" y="146.2">36</text>
<text x="186.2" y="148">35</text>
<text x="186.2" y="149.8">34</text>
<text x="191.7" y="146">IO22</text>
<text x="191.7" y="144.2">IO23</text>
<text x="191.7" y="147.7">TXD0</text>
<text x="191.7" y="149.5">RXD0</text>
<text x="256.7" y="144.5">3</text>
<text x="256.7" y="146.2">4</text>
<text x="256.7" y="148">5</text>
<text x="256.7" y="149.8">6</text>
<text x="258.5" y="145.3">4</text>
<text x="258.5" y="147.1">5</text>
<text x="258.5" y="148.9">6</text>
<text x="264.1" y="146.8">I39</text>
<text x="264.1" y="145.1">I36</text>
<text x="264.1" y="148.6">I34</text>
<text x="152.9" y="154.8">IO32</text>
<text x="152.9" y="151.3">I34</text>
<text x="152.9" y="153">I35</text>
<text x="167.3" y="155">8</text>
<text x="167.3" y="153.3">7</text>
<text x="167.3" y="151.5">6</text>
<text x="169.1" y="155.9">IO32</text>
<text x="169.1" y="154.2">IO35</text>
<text x="169.1" y="152.4">IO34</text>
<text x="169.1" y="150.6">SENSOR_VN</text>
<text x="180.9" y="150.6">RXD0</text>
<text x="181.4" y="152.4">IO21</text>
<text x="181.4" y="155.9">IO19</text>
<text x="183.1" y="154.2">NC</text>
<text x="186.2" y="151.5">33</text>
<text x="186.2" y="153.3">32</text>
<text x="186.2" y="155">31</text>
<text x="191.7" y="154.8">IO19</text>
<text x="191.7" y="151.3">IO21</text>
<text x="256.7" y="151.5">7</text>
<text x="256.7" y="153.3">8</text>
<text x="256.7" y="155">9</text>
<text x="258.5" y="150.6">7</text>
<text x="258.5" y="152.4">8</text>
<text x="258.5" y="154.2">9</text>
<text x="258.5" y="155.9">10</text>
<text x="264.1" y="150.4">I35</text>
<text x="264.1" y="153.9">IO33</text>
<text x="264.1" y="152.1">IO32</text>
<text x="264.1" y="155.7">IO25</text>
<text x="152.9" y="158.3">IO25</text>
<text x="152.9" y="160.1">IO26</text>
<text x="152.9" y="161.8">IO27</text>
<text x="152.9" y="156.5">IO33</text>
<text x="166.3" y="160.3">11</text>
<text x="166.3" y="158.6">10</text>
<text x="167.3" y="156.8">9</text>
<text x="169.1" y="161.2">IO26</text>
<text x="169.1" y="159.5">IO25</text>
<text x="169.1" y="157.7">IO33</text>
<text x="181.4" y="157.7">IO18</text>
<text x="181.4" y="161.2">IO17</text>
<text x="182.4" y="159.5">IO5</text>
<text x="186.2" y="156.8">30</text>
<text x="186.2" y="158.6">29</text>
<text x="186.2" y="160.3">28</text>
<text x="191.7" y="161.8">IO16</text>
<text x="191.7" y="160.1">IO17</text>
<text x="191.7" y="156.5">IO18</text>
<text x="191.7" y="158.3">IO5</text>
<text x="255.7" y="156.8">10</text>
<text x="255.7" y="158.6">11</text>
<text x="255.7" y="160.3">12</text>
<text x="258.5" y="157.7">11</text>
<text x="258.5" y="159.5">12</text>
<text x="258.5" y="161.2">13</text>
<text x="264.1" y="159.2">IO27</text>
<text x="264.1" y="157.4">IO26</text>
<text x="264.1" y="161">IO14</text>
<text x="152.9" y="165.4">IO12</text>
<text x="152.9" y="163.6">IO14</text>
<text x="166.3" y="165.6">14</text>
<text x="166.3" y="163.9">13</text>
<text x="166.3" y="162.1">12</text>
<text x="169.1" y="166.5">IO12</text>
<text x="169.1" y="164.7">IO14</text>
<text x="169.1" y="163">IO27</text>
<text x="181.4" y="163">IO16</text>
<text x="182.4" y="164.7">IO4</text>
<text x="182.4" y="166.5">IO0</text>
<text x="186.2" y="162.1">27</text>
<text x="186.2" y="163.9">26</text>
<text x="186.2" y="165.6">25</text>
<text x="186.2" y="167.4">24</text>
<text x="191.7" y="165.4">IO0</text>
<text x="191.7" y="167.1">IO2</text>
<text x="191.7" y="163.6">IO4</text>
<text x="218.2" y="162.7">IO0_CON</text>
<text x="255.7" y="162.1">13</text>
<text x="255.7" y="163.9">14</text>
<text x="255.7" y="165.6">15</text>
<text x="255.7" y="167.4">16</text>
<text x="258.5" y="163">14</text>
<text x="258.5" y="164.7">15</text>
<text x="258.5" y="166.5">16</text>
<text x="264.1" y="166.2">IO13</text>
<text x="264.1" y="162.7">IO12</text>
<text x="66.9" y="173.6">1</text>
<text x="75" y="173.6">2</text>
<text x="100" y="173.3">IO0_BTN</text>
<text x="152.9" y="168.9">IO13</text>
<text x="166.3" y="172.7">18</text>
<text x="166.3" y="170.9">17</text>
<text x="166.3" y="169.2">16</text>
<text x="169.1" y="173.6">NC</text>
<text x="169.1" y="171.8">NC</text>
<text x="169.1" y="170">IO13</text>
<text x="181.4" y="170">IO15</text>
<text x="182.4" y="168.3">IO2</text>
<text x="183.1" y="171.8">NC</text>
<text x="183.1" y="173.6">NC</text>
<text x="186.2" y="169.2">23</text>
<text x="186.2" y="170.9">22</text>
<text x="186.2" y="172.7">21</text>
<text x="191.7" y="168.9">IO15</text>
<text x="218.2" y="168">IO0_BTN</text>
<text x="255.7" y="169.2">17</text>
<text x="258.5" y="168.3">17</text>
<text x="66.9" y="177.1">3</text>
<text x="75" y="177.1">4</text>
<text x="166.3" y="174.4">19</text>
<text x="169.1" y="175.3">NC</text>
<text x="183.1" y="175.3">NC</text>
<text x="186.2" y="174.4">20</text>
</g>
<g font-size="1.6" fill="#000080">
<text x="173" y="35">U1</text>
<text x="238.3" y="35">R1</text>
<text x="157.7" y="36.5">AMS1117-3.3_C347222</text>
<text x="238.3" y="36.6">5.1kΩ</text>
<text x="239" y="45.4">0805G (Green)</text>
<text x="239" y="43.8">LED1</text>
<text x="166.7" y="53.3">10uF</text>
<text x="166.7" y="51.7">C1</text>
<text x="191.4" y="53.3">10uF</text>
<text x="191.4" y="51.7">C2</text>
<text x="60.5" y="58.8">USB-MINI-SMD-9.2X9.4-H3.7</text>
<text x="74.6" y="64.1">USB1</text>
<text x="103" y="65.1">BAT760-7</text>
<text x="103" y="63.5">D8</text>
<text x="116.3" y="65">BAT760-7</text>
<text x="118.9" y="63.5">D9</text>
<text x="196.8" y="77.3">R3</text>
<text x="89.1" y="79.8">100nF</text>
<text x="89.1" y="78.2">C3</text>
<text x="98.3" y="78.7" transform="rotate(-90 98.3 78.7)">D1</text>
<text x="105.4" y="78.7" transform="rotate(-90 105.4 78.7)">D2</text>
<text x="112.4" y="78.7" transform="rotate(-90 112.4 78.7)">D3</text>
<text x="196.8" y="78.9">1kΩ</text>
<text x="202.7" y="80">U2</text>
<text x="100.2" y="84.2" transform="rotate(-90 100.2 84.2)">LESD5D5.0CT1G</text>
<text x="107.3" y="84.2" transform="rotate(-90 107.3 84.2)">LESD5D5.0CT1G</text>
<text x="114.4" y="84.2" transform="rotate(-90 114.4 84.2)">LESD5D5.0CT1G</text>
<text x="82.5" y="94.7">DZ127R-11-02-25</text>
<text x="93.9" y="93.2">J5</text>
<text x="128.2" y="93.8">2N7002T-7-F</text>
<text x="128.2" y="92.3">Q1</text>
<text x="161.4" y="95.8">C4</text>
<text x="169.3" y="95.8">C5</text>
<text x="276.8" y="93.1">10k</text>
<text x="276.8" y="91.5">R6</text>
<text x="161.4" y="97.3">4.7uF</text>
<text x="169.3" y="97.4">100nF</text>
<text x="92" y="105.5">1kΩ</text>
<text x="92" y="103.9">R9</text>
<text x="119.4" y="107.3">Q3</text>
<text x="182.7" y="106.2">22.1kΩ</text>
<text x="182.7" y="104.6">R7</text>
<text x="193.3" y="107.1">10kΩ</text>
<text x="193.3" y="105.5">R8</text>
<text x="276.8" y="105.5">10k</text>
<text x="276.8" y="103.9">R10</text>
<text x="100.5" y="113.5">C6</text>
<text x="107.8" y="112.6">R11</text>
<text x="119.4" y="108.8">2N7002T-7-F</text>
<text x="205.7" y="108.2">CP2102N-A02-GQFN28R</text>
<text x="100.5" y="115">100nF</text>
<text x="107.8" y="114.2">10kΩ</text>
<text x="182.7" y="116.8">47.5kΩ</text>
<text x="182.7" y="115.2">R12</text>
<text x="256" y="136.4">J1</text>
<text x="69.6" y="140.8">SW1</text>
<text x="92.8" y="141.5">10kΩ</text>
<text x="92.8" y="139.9">R13</text>
<text x="169.2" y="140.8">U3</text>
<text x="255.1" y="138.2">X6511WV-17H-C30D60</text>
<text x="93.5" y="149.6">C9</text>
<text x="138.5" y="149.6">C10</text>
<text x="146.4" y="149.6">C11</text>
<text x="69.6" y="153.1">PTS645SH50SMTR92LFS</text>
<text x="93.5" y="151.2">100nF</text>
<text x="138.5" y="151.2">22uF</text>
<text x="146.4" y="151.2">100nF</text>
<text x="210.6" y="161.9">22Ω</text>
<text x="210.6" y="160.3">R14</text>
<text x="210.6" y="167.2">22Ω</text>
<text x="210.6" y="165.6">R15</text>
<text x="69.6" y="169.9">SW2</text>
<text x="93.5" y="178.7">C13</text>
<text x="167.6" y="178.4">ESP32-WROOM-32E(8MB)</text>
<text x="69.6" y="182.2">PTS645SH50SMTR92LFS</text>
<text x="93.5" y="180.3">100nF</text>
</g>
<g font-size="1.6">
<text x="180.6" y="41.7" transform="rotate(-90 180.6 41.7)">ADJ(GND)</text>
<text x="179.7" y="43.5" transform="rotate(-90 179.7 43.5)">1</text>
<text x="73.2" y="71.1">D+</text>
<text x="73.8" y="69.3">D-</text>
<text x="76.7" y="68.6">2</text>
<text x="76.7" y="70.4">3</text>
<text x="72.1" y="74.6">GND</text>
<text x="73.9" y="72.8">ID</text>
<text x="76.7" y="72.1">4</text>
<text x="76.7" y="73.9">5</text>
<text x="201.7" y="85.4">3</text>
<text x="203.5" y="86.3">GND</text>
<text x="167.3" y="142.7">1</text>
<text x="169.1" y="143.6">GND</text>
<text x="181.7" y="143.6">GND</text>
<text x="186.2" y="142.7">38</text>
<text x="166.3" y="167.4">15</text>
<text x="169.1" y="168.3">GND</text>
</g>
<g font-size="1.6" fill="#f00">
<text x="72.4" y="67.6">VCC</text>
<text x="76.7" y="66.9">1</text>
<text x="201.7" y="90.7">6</text>
<text x="203.5" y="91.5">VDD</text>
<text x="167.3" y="148">4</text>
<text x="169.1" y="148.9">SENSOR_VP</text>
</g>
</svg>
